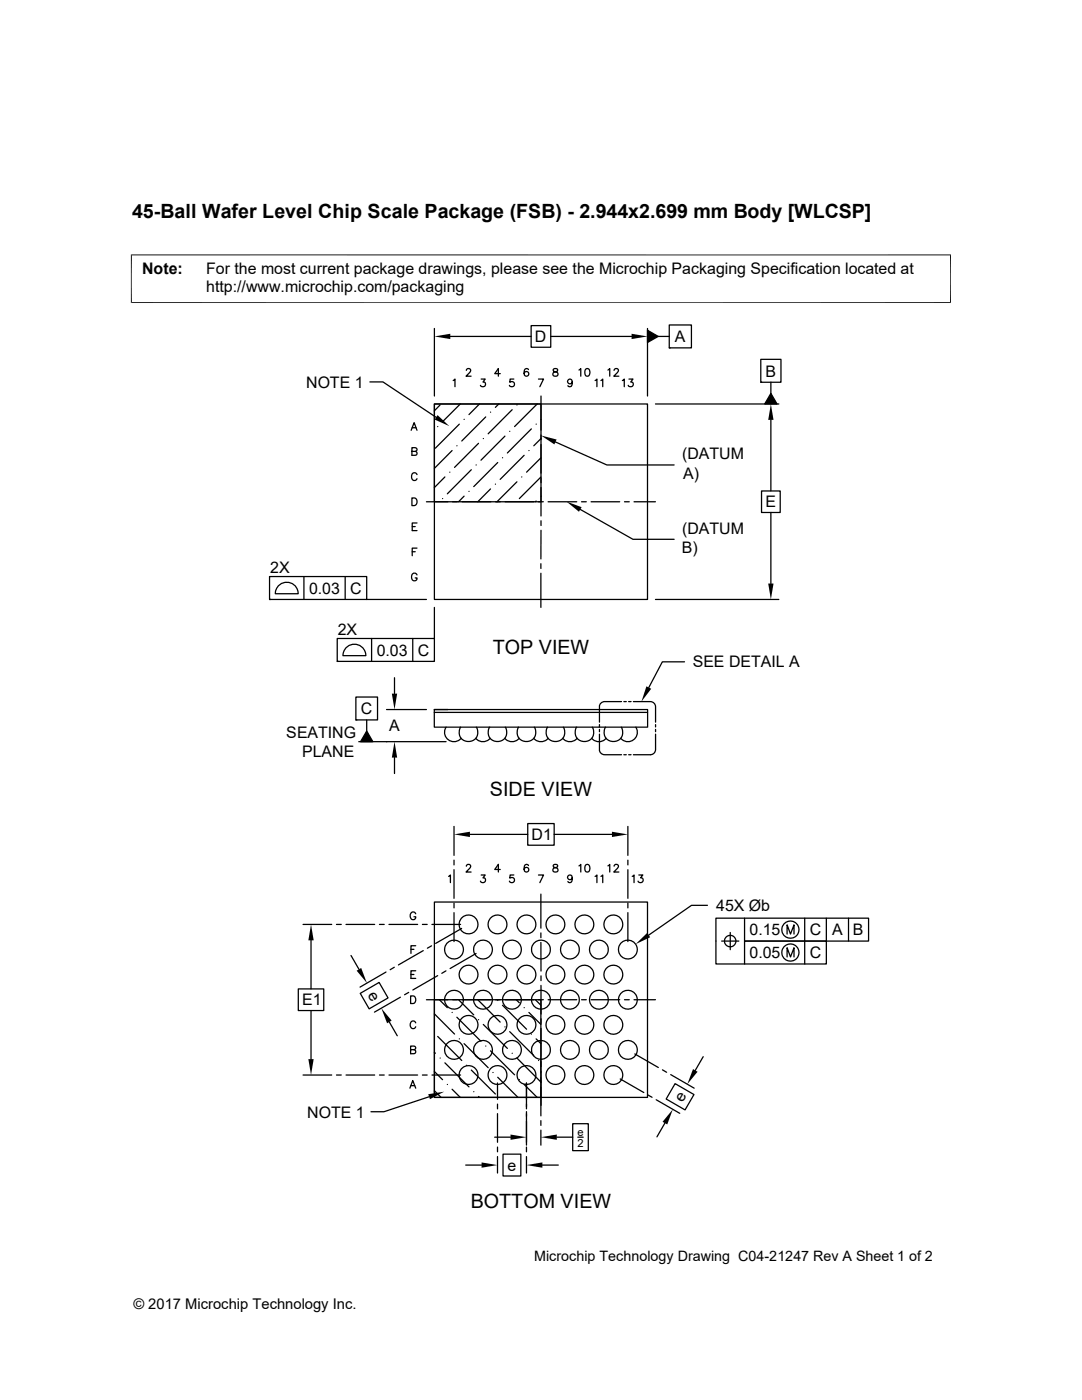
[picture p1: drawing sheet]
<svg xmlns="http://www.w3.org/2000/svg" width="216mm" height="279mm" viewBox="0 0 216 279" stroke-linecap="round" stroke-linejoin="round" font-family="sans-serif">
<g fill="none" stroke="#000" stroke-width=".25">
<path d="M73.8 76.2h2.6l10.6 7.1M86.7 65.6v13.4M89.9 67.1h16.1M90.4 75.9l.4-.3v1.6M93 73.9l.2-.3h.4l.3 .1v.3l-.9 1.1h1M96 75.6h.8l-.4 .6a.51 .51 0 0 1 .4 .9 .51 .51 0 0 1-.9-.2M99.8 74.6h-1.1l.7-1v1.5M102.5 75.6h-.7l-.1 .7a.54 .54 0 0 1 .8 0 .54 .54 0 0 1-.1 .8 .54 .54 0 0 1-.8-.2M105.5 73.8a.44 .44 0 0 0-.5-.3 .44 .44 0 0 0-.4 .4 .91 .91 0 0 0 .4 1.2 .47 .47 0 0 0 .5-.4 .47 .47 0 0 0-.4-.6 .47 .47 0 0 0-.5 .5M106 65h3.9v4.3h-3.9zM107.4 75.6h1.1l-.8 1.6M107.9 79v6.9"/>
<path d="M109.9 67.1h16.1M110.5 73.6a.3 .3 0 0 0 .1 .5 .54 .54 0 0 1 .6 .3 .54 .54 0 0 1 0 .6l-.5 .1a.44 .44 0 0 1-.4-.5 .44 .44 0 0 1 .5-.4l.2-.1a.3 .3 0 0 0 .2-.5zM114.2 76.2a.48 .48 0 0 1-.6 .4 .48 .48 0 0 1-.3-.7 .48 .48 0 0 1 .8 0 .74 .74 0 0 1 .1 .9 .74 .74 0 0 1-.8 .3l-.1-.1M115.5 73.9l.4-.3v1.5M116.9 73.6a.47 .47 0 0 1 .7 .3 .72 .72 0 0 1 .1 .8 .72 .72 0 0 1-.8 .3l-.2-.6zM118.7 75.9l.4-.3v1.6M119.9 75.9l.4-.3v1.6M121.3 73.9l.4-.3v1.5M122.5 73.9l.2-.3h.4l.2 .1 .1 .3-.9 1.1h1M124.2 75.9l.4-.3v1.6M125.5 75.6h.8l-.4 .6a.51 .51 0 0 1 .3 .9 .51 .51 0 0 1-.9-.2M129.2 65.9l2.1 1.2-2.1 1.2z"/>
<path d="M129.2 65.6v13.4M131.3 67.1h2.2M133.5 64.9h4.5v4.5h-4.5zM133.5 69.4h.1M151.8 71.7h4v4.6h-4zM151.8 76.3h.1M153.8 78.5l1.2 2.1h-2.4zM153.8 76.3v2.2M82 85.9l.6-1.6 .6 1.6M82.2 99.4h.5a.81 .81 0 0 1 .5 .7 .81 .81 0 0 1-.5 .8h-.5zM82.2 90.1l.9-.1 .1-.2-.1-.3-.3-.2h-.6v1.6h.6l.4-.3-.1-.4-.3-.1M82.3 85.4h.7"/>
<path d="M83.2 94.7a.55 .55 0 0 0-.6-.4 .55 .55 0 0 0-.5 .6 .68 .68 0 0 0 .2 .8 .68 .68 0 0 0 .7 .1l.2-.3M86.7 80.6h42.5v39h-42.5zM86.7 80.6h21.3v19.5h-21.3zM87.3 85.1h.1M87.8 80.8l-1.1 1.2M88.3 99.5h.1M88.8 95.2l-2.1 2.1M89.7 94.2h.1M90.2 89.9l-3.5 3.6M91.2 89h.1M91.7 84.6l-4.8 4.9M91.8 80.6l-3.5 3.6"/>
<path d="M92.6 83.7h.1M92.6 99l-1.1 1.1M93.6 98.1h.1M94 93.7l-4.7 4.9M95 92.8h.1M95.5 88.5l-4.8 4.8M95.7 80.6l-2.1 2.1M96.4 87.5h.1M96.9 83.2l-4.8 4.8M97.9 82.3h.1M97.9 97.6l-2.6 2.5M98.8 96.6h.1"/>
<path d="M99.3 92.3l-4.8 4.8M99.5 80.6l-.7 .7M100.3 91.4h.1M100.8 87l-4.8 4.8M101.7 86.1h.1M102.2 81.8l-4.8 4.8M103.1 80.8h.1M103.1 96.2l-3.9 3.9M104.1 95.2h.1M104.6 90.9l-4.8 4.8M105.5 89.9h.1M106 85.6l-4.8 4.8"/>
<path d="M107 84.6h.1M107 100l-.2 .1M107.2 80.6l-4.5 4.5M107.9 86.8v1M107.9 88.7v5.7M107.9 95.4v.9M107.9 97.3v5.7M108 83.7h.1M108 87.5l-1.5 1.5M108 91.4l-2.9 2.8M108 99h.1M108 95.2l-4.4 4.3"/>
<path d="M110.8 88.2l10.3 4.6h13.4M130.8 80.6h24.6M152 98h3.7v4.3h-3.7zM153.8 83.8v14.2M53.8 115.1h19.4v4.5h-19.4zM53.8 119.6h.1M55.7 116.8a2.28 2.28 0 0 1 2.5-.4 2.28 2.28 0 0 1 1.3 2.1h-4.6l.4-1.2zM60.6 115.1v4.5M68.9 115.1v4.5M73.2 119.6h11.9M82.3 110.1h.5M82.3 105.1h.5"/>
<path d="M83.2 114.7a.56 .56 0 0 0-.6-.3 .56 .56 0 0 0-.5 .6v.3a.54 .54 0 0 0 .6 .6 .54 .54 0 0 0 .5-.6h-.4M83.2 109.4h-.9v1.5M83.2 104.4h-.9v1.5h.9M85.1 100.1h4.3M90.3 100.1h1M92.2 100.1h5.7M98.9 100.1h.9M100.8 100.1h5.7M107.5 100.1h.9M107.9 112.5v1M107.9 114.4v6.8M107.9 103.9v1"/>
<path d="M107.9 105.8v5.7M109.4 100.1h5.7M115.8 101.7l10.5 5.9h8.2M116 100.1h1M117.9 100.1h5.8M124.6 100.1h1M126.5 100.1h4.3M130.8 119.6h24.6M153.8 102.3v14.2M67.3 127.4h19.4v4.6h-19.4zM67.3 132h.1M69.2 129.1a2.29 2.29 0 0 1 2.5-.3 2.29 2.29 0 0 1 1.3 2.1h-4.6l.4-1.2z"/>
<path d="M71 139.1h4.3v4.6h-4.3zM74.1 127.4v4.6M78.7 135.3v3.1M82.4 127.4v4.6M86.7 121.2v6.2M136.6 132.1h-4.4l-2.7 5.1M71 143.7h.1M73.2 143.7v2.2M73.2 145.9l1.2 2.1h-2.5zM77.1 141.6h8M78.7 151.2v3.2M86.7 141.6h2.7"/>
<path d="M86.7 142.2h42.5M86.7 141.6h42.5v3.5h-42.5zM89 148h-17.4M89 145.1a1.88 1.88 0 0 0 .5 2.6 1.88 1.88 0 0 0 2.5-.4M91.9 145.1a1.87 1.87 0 0 0 1.6 2.9 1.87 1.87 0 0 0 1.6-2.9M94.9 147.3a1.86 1.86 0 0 0 2.9 0M97.7 145.1a1.87 1.87 0 0 0 1.6 2.9 1.87 1.87 0 0 0 1.5-2.9M100.7 147.3a1.89 1.89 0 0 0 2.9 0M103.5 145.1a1.88 1.88 0 0 0 1.6 2.9 1.88 1.88 0 0 0 1.5-2.9M106.5 147.3a1.89 1.89 0 0 0 2.9 0M109.2 145.1a1.88 1.88 0 0 0 1.6 2.9 1.88 1.88 0 0 0 1.6-2.9M112.3 147.3a1.89 1.89 0 0 0 2.9 0"/>
<path d="M115 145.1a1.87 1.87 0 0 0 1.6 2.9 1.87 1.87 0 0 0 1.6-2.9M118.1 147.3a1.86 1.86 0 0 0 2.8 0M119.6 146.5v3.1a1 1 0 0 0 1 1h3.4M119.6 144.6v.5M119.6 145.6v.4M120.8 145.1a1.87 1.87 0 0 0 1.6 2.9 1.87 1.87 0 0 0 1.6-2.9M124 140h-3.4a1.03 1.03 0 0 0-1 1v3.1M124.5 150.6h.5M124.5 140h.5M125.4 150.6h.5M125.4 140h.5M126.4 140h3.4a1.05 1.05 0 0 1 1 1v3.1"/>
<path d="M126.9 145.1a1.88 1.88 0 0 1-.5 2.6 1.88 1.88 0 0 1-2.6-.4M130.8 146.5v3.1a1.05 1.05 0 0 1-1 1h-3.4M130.8 144.6v.5M130.8 145.6v.4M89.5 174.9l.4-.3v1.5M90.6 164.9v5.8M90.6 171.7v.9M90.6 173.6v5.7M93 172.9l.2-.3 .4-.1 .3 .2v.3l-.9 1h1M93.8 166.5h11.5M96 174.6h.8l-.4 .6a.51 .51 0 0 1 .4 .8 .51 .51 0 0 1-.9-.1M99.8 173.5h-1.1l.7-1v1.5"/>
<path d="M102.5 174.6h-.7l-.1 .7a.54 .54 0 0 1 .8 0 .54 .54 0 0 1-.1 .8 .54 .54 0 0 1-.8-.2M105.3 164.4h5.3v4.3h-5.3zM105.5 172.7a.43 .43 0 0 0-.7-.1l-.2 .2a.91 .91 0 0 0 .4 1.2 .47 .47 0 0 0 .5-.4 .47 .47 0 0 0-.4-.5 .47 .47 0 0 0-.5 .4M107.4 174.6h1.1l-.8 1.5M107.9 178.4v6.8M110.5 172.6a.3 .3 0 0 0 .1 .5l.3 .1a.44 .44 0 0 1 .4 .4 .44 .44 0 0 1-.3 .4h-.5l-.2-.2a.77 .77 0 0 1 .9-.8l.1-.3a.55 .55 0 0 0-.8-.1zM110.6 166.5h11.5M114.2 175.1a.48 .48 0 0 1-.6 .5 .48 .48 0 0 1-.3-.8 .48 .48 0 0 1 .8 0 .74 .74 0 0 1 .1 .9 .74 .74 0 0 1-.8 .4l-.1-.2M115.5 172.8l.4-.3v1.5M116.9 172.6a.47 .47 0 0 1 .7 .2 .71 .71 0 0 1 .1 .9 .71 .71 0 0 1-.8 .3l-.2-.6zM118.7 174.9l.4-.3v1.5M119.9 174.9l.4-.3v1.5"/>
<path d="M121.3 172.8l.4-.3v1.5M122.5 172.9l.2-.3 .4-.1 .2 .2 .1 .3-.9 1h1M125.3 164.9v5.8M125.3 171.7v.9M125.3 173.6v5.7M126.2 174.9l.3-.3v1.5M127.5 174.6h.8l-.5 .6a.51 .51 0 0 1 .4 .8 .51 .51 0 0 1-.9-.1M59.5 197.4h5.1v4.3h-5.1zM60.5 184.5h5.7M62.1 187.7v9.7M67.1 184.5h1M69 184.5h5.8"/>
<path d="M70 190.7l1.6 2.7M71.9 198.2l3.7-2.1 1.8 3.1-3.7 2.1zM75.7 184.5h1M77 194l-5.2 3M77.6 184.5h5.7M78.7 193l-.8 .5M79.9 199l-5.2 3M81.6 198.1l-.9 .4M81.9 198.8h.5a.81 .81 0 0 1 .6 .7 .81 .81 0 0 1-.6 .8h-.5zM82 189.5h.6M82 194.5h.6M83 182.4l-.3-.3a.72 .72 0 0 0-.9 .7 .72 .72 0 0 0 .9 .7l.3-.5h-.4"/>
<path d="M83 188.7h-1v1.6M83 193.7h-1v1.6h1M84.3 184.5h.9M84.5 189.7l-5 2.9M85.1 199.5h4.3M86.1 188.8l-.8 .4M86.2 184.5h5.7M86.7 199.5h21.2v19.5h-21.2zM86.7 180h42.5v39h-42.5zM87.3 194.7l-4.9 2.9M87.7 199.5l1.6 1.6M89 193.8l-.8 .4"/>
<path d="M90.3 199.5h1M90.6 180.2v1M90.6 182.1v5.8M91.5 199.5l3 3M92.1 185.3l-5.2 3M92.2 199.5h5.7M95 190.3l-5.2 3M95.3 199.5l4.5 4.5M98.9 199.5h.9M99.3 199.7h.1M100.8 199.5h5.7M103 199.5l.6 .6"/>
<path d="M106.8 199.5l1.1 1.1M107.5 199.5h.9M107.9 188.1v5.7M107.9 186.2v.9M107.9 194.8v.9M107.9 196.7v5.7M109.4 199.5h5.7M116 199.5h1M117.9 199.5h5.8M124.6 199.5h1M125.3 180.2v1M125.3 182.1v5.8"/>
<path d="M126.5 199.5h4.3M141.2 180.7h-3.2l-8.6 5.9M144 187.8h3.4M145.7 186.1v3.4M148.6 183.2v4.6h16.3v4.6h-22v-9.2h30.4v4.6h-24.7v4.6M157.1 186.4v-1.8l.6 1.8 .7-1.8v1.8M157.1 191v-1.9l.6 1.9 .7-1.9v1.9M160.6 183.2v9.2M164.9 183.2v4.6M169.3 183.2v4.6M60.5 214.5h5.7M62.1 201.7v9.7"/>
<path d="M67.1 214.5h1M69 214.5h5.8M75.7 214.5h1M77.6 214.5h5.7M77.7 204l1.6 2.7M81.8 217.2l.6-1.6 .6 1.6M81.9 209.5l.9-.1 .2-.2-.2-.4h-.9v1.5h.7l.4-.3-.1-.4-.3-.1M82 216.7h.7M83 204.1a.57 .57 0 0 0-.7-.3 .57 .57 0 0 0-.4 .5 .69 .69 0 0 0 .1 .8 .69 .69 0 0 0 .7 .1l.3-.3M84.3 214.5h.9M85.6 218.9l-9 3h-2.6M86.2 214.5h5.7"/>
<path d="M86.7 202.3l4 4.1M86.7 210l.2 .2M86.7 213.8l1.6 1.7M86.7 217.7l1.3 1.3M87.3 206.8l4.8 4.8M87.8 211.2h.1M88.8 212.1l4.8 4.8M89.3 216.4h.1M90.2 202.1h.1M90.2 217.4l1.6 1.6M91.2 203l4.8 4.8M91.7 207.3h.1"/>
<path d="M92.6 208.3l4.8 4.8M93.1 212.6h.1M94 213.6l4.8 4.7M94.5 217.9h.1M95.5 203.5h.1M95.5 218.8l.2 .2M96.4 204.4l4.8 4.8M96.9 208.8h.1M97.9 209.7l4.8 4.8M98.4 214h.1M99.3 216.1v3.3M99.3 215l4.1 4"/>
<path d="M100.3 200.6l4.8 4.8M100.8 204.9h.1M101.7 205.9l4.8 4.8M102.2 210.2h.1M103.1 211.2l4.8 4.7M103.6 215.5h.1M104.6 201.1h.1M104.6 216.4l2.6 2.6M105.1 216.1v5.2M105.5 202.1l2.4 2.3M106 206.4h.1M107 207.3l.9 1"/>
<path d="M107.5 211.6h.1M107.9 211.1v11.6M107.9 203.3v1M107.9 205.2v5.7M123.8 215.3l4.7 2.7M126.7 210.3l4.7 2.7M129.3 218.5l.8 .5M130.9 219.5l4.7 2.7M132.2 213.5l.8 .5M133.8 214.5l4.7 2.7M134.7 216.3l3.8 2.1-1.8 3.1-3.8-2.2zM140.3 210.9l-1.6 2.7"/>
<path d="M92.9 232.5h3.2M98.7 226.9h3.2M99.3 220.3v1M99.3 222.2v5.8M99.3 228.9v1M99.3 230.8v3.3M100.4 230.3h3.5v4.4h-3.5zM105.1 221.8v6.7M105.1 228.9v1M105.1 230.8v3.3M107.9 223.6v1M107.9 225.6v2.9"/>
<path d="M108.2 232.5h3.2M111.1 226.9h3.2M114.3 224.3h3.1v5.3h-3.1zM115.3 226.9h1.1M132.7 224.1l-1.6 2.8"/>
<circle cx="90.6" cy="199.5" r="1.88"/>
<circle cx="90.6" cy="189.5" r="1.88"/>
<circle cx="93.5" cy="184.5" r="1.89"/>
<circle cx="93.5" cy="194.5" r="1.88"/>
<circle cx="96.4" cy="199.5" r="1.88"/>
<circle cx="96.4" cy="189.5" r="1.88"/>
<circle cx="99.3" cy="184.5" r="1.88"/>
<circle cx="99.3" cy="194.5" r="1.88"/>
<circle cx="102.2" cy="199.5" r="1.88"/>
<circle cx="102.2" cy="189.5" r="1.88"/>
<circle cx="105.1" cy="184.5" r="1.88"/>
<circle cx="105.1" cy="194.5" r="1.88"/>
<circle cx="107.9" cy="189.5" r="1.88"/>
<circle cx="107.9" cy="199.5" r="1.88"/>
<circle cx="110.8" cy="184.5" r="1.88"/>
<circle cx="110.8" cy="194.5" r="1.88"/>
<circle cx="113.7" cy="199.5" r="1.88"/>
<circle cx="113.7" cy="189.5" r="1.88"/>
<circle cx="116.6" cy="184.5" r="1.88"/>
<circle cx="116.6" cy="194.5" r="1.88"/>
<circle cx="119.5" cy="199.5" r="1.88"/>
<circle cx="119.5" cy="189.5" r="1.88"/>
<circle cx="122.4" cy="184.5" r="1.88"/>
<circle cx="122.4" cy="194.5" r="1.88"/>
<circle cx="125.3" cy="199.5" r="1.88"/>
<circle cx="125.3" cy="189.5" r="1.88"/>
<circle cx="145.7" cy="187.8" r="1.14"/>
<circle cx="157.7" cy="185.5" r="1.71"/>
<circle cx="157.7" cy="190.1" r="1.71"/>
<circle cx="90.6" cy="209.5" r="1.88"/>
<circle cx="93.5" cy="214.5" r="1.88"/>
<circle cx="93.5" cy="204.5" r="1.88"/>
<circle cx="96.4" cy="209.5" r="1.88"/>
<circle cx="99.3" cy="214.5" r="1.88"/>
<circle cx="99.3" cy="204.5" r="1.88"/>
<circle cx="102.2" cy="209.5" r="1.88"/>
<circle cx="105.1" cy="214.5" r="1.88"/>
<circle cx="105.1" cy="204.5" r="1.88"/>
<circle cx="107.9" cy="209.5" r="1.88"/>
<circle cx="110.8" cy="214.5" r="1.88"/>
<circle cx="110.8" cy="204.5" r="1.88"/>
<circle cx="113.7" cy="209.5" r="1.88"/>
<circle cx="116.6" cy="214.5" r="1.88"/>
<circle cx="116.6" cy="204.5" r="1.88"/>
<circle cx="119.5" cy="209.5" r="1.88"/>
<circle cx="122.4" cy="214.5" r="1.88"/>
<circle cx="122.4" cy="204.5" r="1.88"/>
<circle cx="125.3" cy="209.5" r="1.89"/>
</g>
<g fill="#000">
<path d="M86.7 67.1l3.2-.5v1.1zM126 66.6l3.2 .5-3.2 .6zM129.2 65.9l2.1 1.2-2.1 1.2zM87.3 82.8l2.4 2.2-3-1.3zM107.9 86.9l3.2 .8-.5 1zM153.8 80.6l.5 3.2h-1zM153.8 78.5l1.2 2.1h-2.4zM113 100.1l3.1 1.1-.6 .9zM153.3 116.5h1l-.5 3.1zM78.2 138.4h1l-.5 3.2zM129 137l.9 .5-1.9 2.5zM73.2 145.9l1.2 2.1h-2.5z"/>
<path d="M78.7 148l.5 3.2h-1zM90.6 166.5l3.2-.5v1zM122.1 166l3.2 .5-3.2 .5zM62.1 184.5l.5 3.2h-1.1zM71.2 193.7l.9-.5 1.1 3zM126.8 188.4l2.3-2.2 .6 .8zM61.5 211.4h1.1l-.5 3.1zM76.1 201.2l2 2.5-.9 .5zM85.4 218.4l3.2-.5-2.8 1.5zM138.3 213.4l.9 .5-2.1 2.5zM96.1 232l3.2 .5-3.2 .5zM101.9 226.4l3.2 .5-3.2 .6z"/>
<path d="M105.1 232.5l3.1-.5v1zM107.9 226.9l3.2-.5v1.1zM134.3 221.4l-1.2 3-.9-.5z"/>
</g>
<path d="M26.1 50.9h163.7M26.2 50.8v9.7M189.7 50.8v9.7M26.1 60.4h163.7" fill="none" stroke="#000" stroke-width=".2"/>
<g font-size="3.9">
<text x="26.4" y="43.5">45-Ball Wafer Level Chip Scale Package (FSB) - 2.944x2.699 mm Body [WLCSP]</text>
<text x="98.3" y="130.6">TOP VIEW</text>
<text x="97.8" y="158.9">SIDE VIEW</text>
<text x="93.9" y="241.1">BOTTOM VIEW</text>
</g>
<g font-size="3.2">
<text x="28.4" y="54.6">Note:</text>
<text x="41.1" y="54.6">For the most current package drawings, please see the Microchip Packaging Specification located at</text>
<text x="41.1" y="58.3">http://www.microchip.com/packaging</text>
<text x="106.7" y="68.3">D</text>
<text x="134.7" y="68.3">A</text>
<text x="61.1" y="77.4">NOTE 1</text>
<text x="152.7" y="75.1">B</text>
<text x="136.1" y="91.7">(DATUM</text>
<text x="136.3" y="95.5">A)</text>
<text x="152.7" y="101.3">E</text>
<text x="136.1" y="106.5">(DATUM</text>
<text x="136.1" y="110.4">B)</text>
<text x="53.9" y="114.3">2X</text>
<text x="61.7" y="118.5">0.03</text>
<text x="69.8" y="118.5">C</text>
<text x="67.4" y="126.6">2X</text>
<text x="75.2" y="130.8">0.03</text>
<text x="83.4" y="130.9">C</text>
<text x="138.2" y="133.2">SEE DETAIL A</text>
<text x="72" y="142.5">C</text>
<text x="57.1" y="147.3">SEATING</text>
<text x="77.7" y="146">A</text>
<text x="60.3" y="151">PLANE</text>
<text x="106.1" y="167.7">D1</text>
<text x="142.9" y="181.8">45X Øb</text>
<text x="149.6" y="186.7">0.15</text>
<text x="149.6" y="191.2">0.05</text>
<text x="161.6" y="186.7">C</text>
<text x="161.6" y="191.2">C</text>
<text x="166" y="186.7">A</text>
<text x="170.2" y="186.7">B</text>
<text x="60.3" y="200.7">E1</text>
<text x="73.2" y="198.5" transform="rotate(60 73.2 198.5)">e</text>
<text x="136.2" y="220.2" transform="rotate(-60 136.2 220.2)">e</text>
<text x="61.3" y="223">NOTE 1</text>
<text x="101.3" y="233.6">e</text>
</g>
<g font-size="2.9">
<text x="106.6" y="251.7">Microchip Technology Drawing C04-21247 Rev A Sheet 1 of 2</text>
<text x="26.6" y="261.3">© 2017 Microchip Technology Inc.</text>
</g>
<g font-size="2.2">
<text x="115.2" y="226.7">e</text>
<text x="115.3" y="228.8">2</text>
</g>
</svg>
